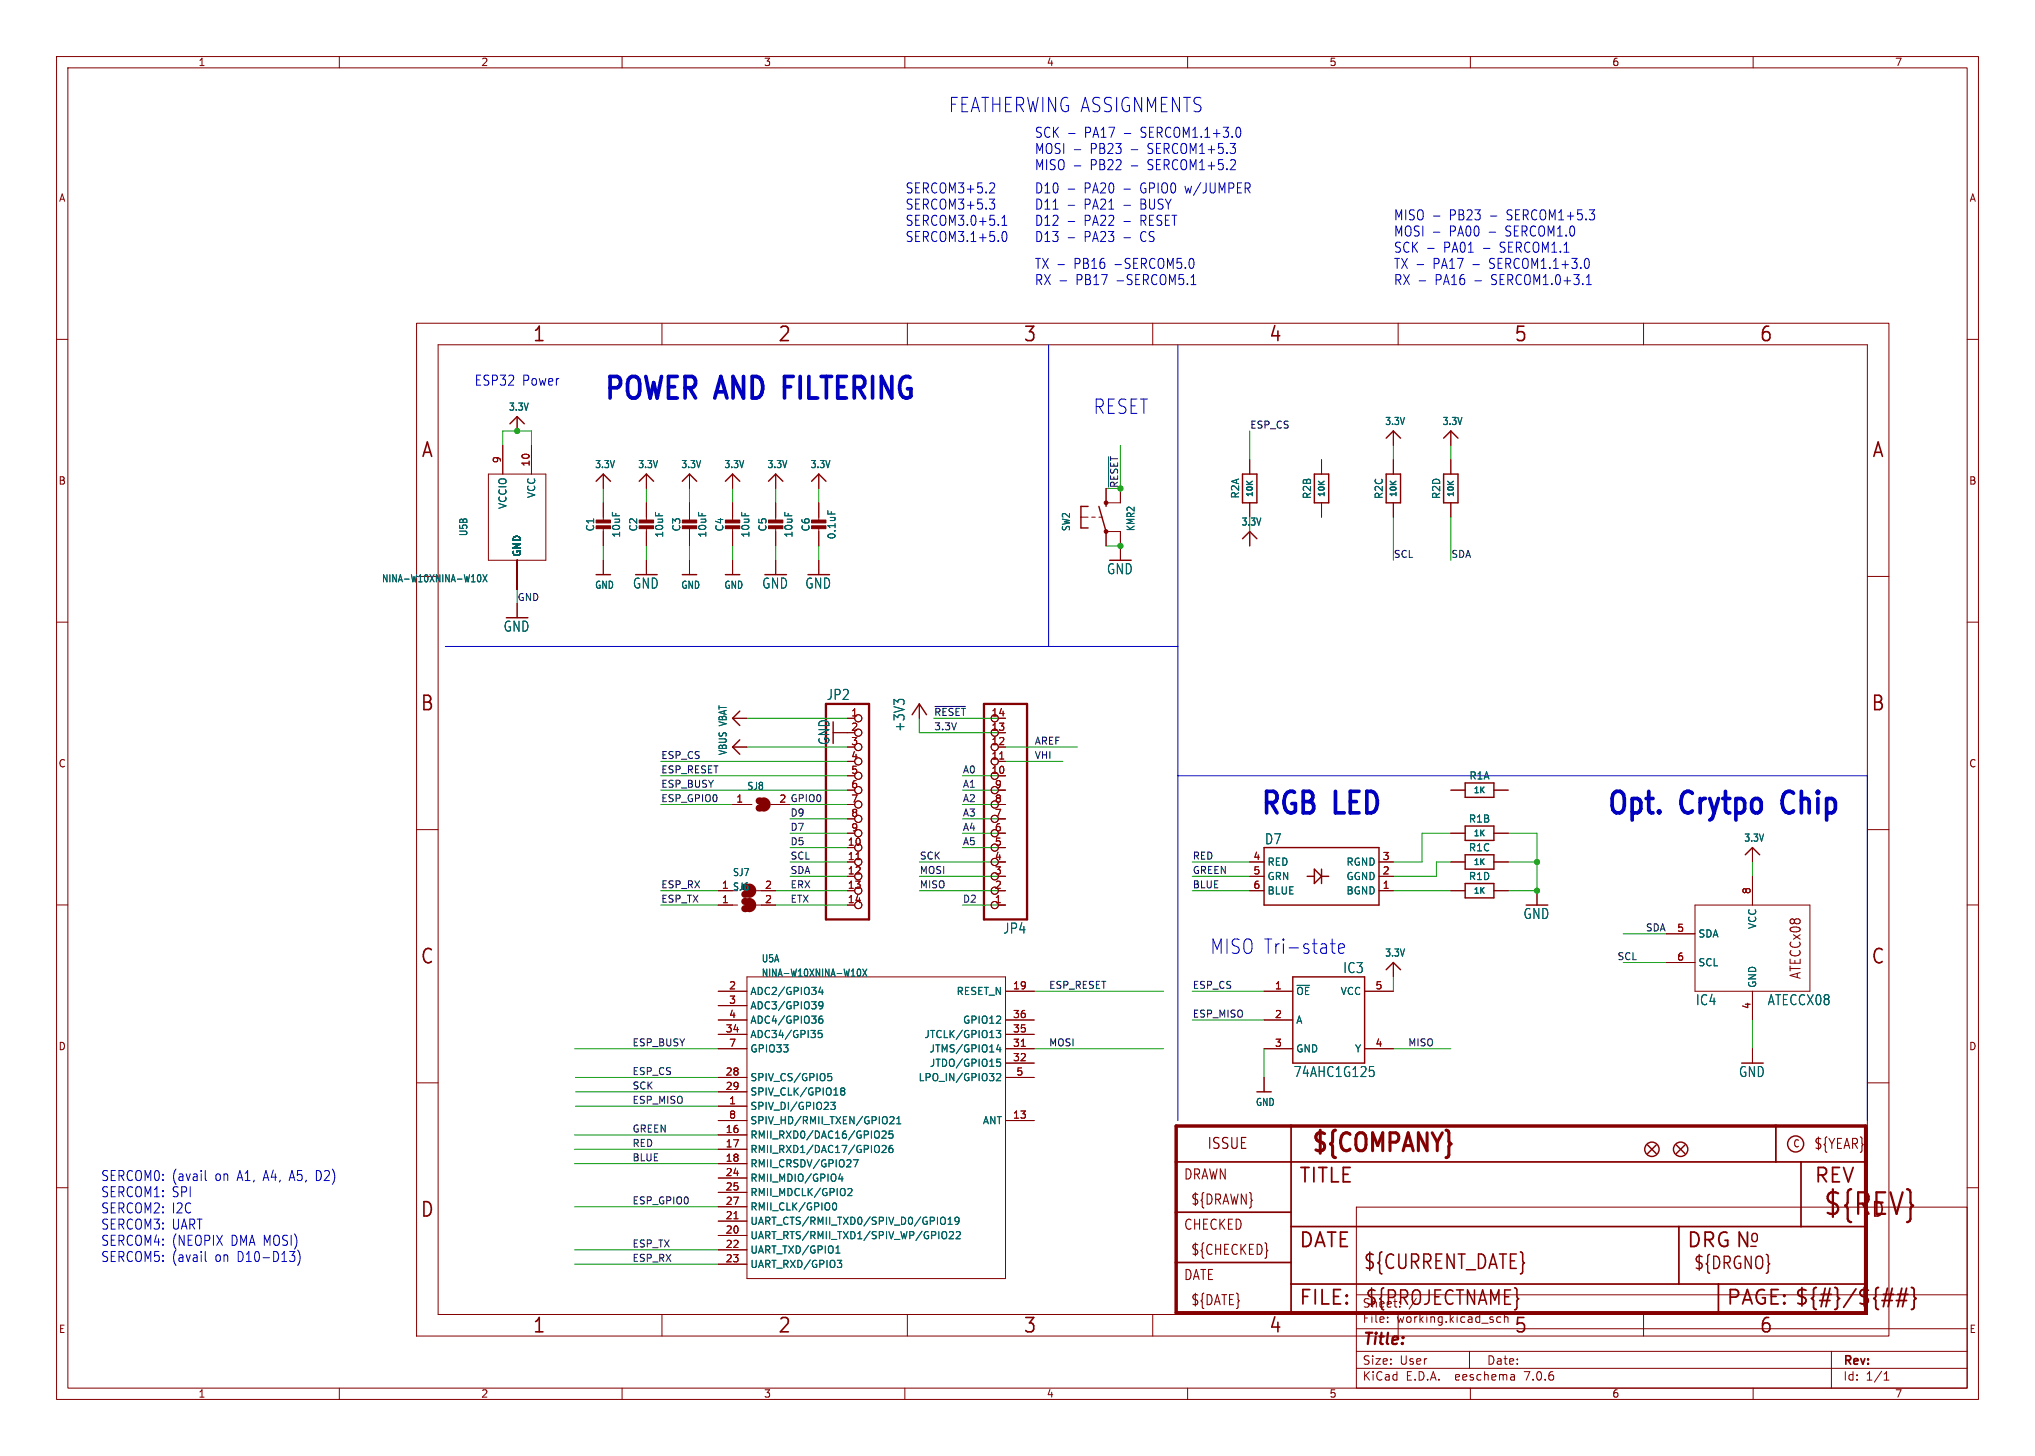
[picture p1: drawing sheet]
<svg xmlns="http://www.w3.org/2000/svg" width="360mm" height="257mm" viewBox="0 0 360 257" stroke-linecap="round" stroke-linejoin="round" font-family="sans-serif">
<g fill="none" stroke="#840000" stroke-width=".18">
<path d="M10 10h339.8v237.4h-339.8zM12 12h335.8v233.4h-335.8zM60 10v2M110 10v2M160 10v2M210 10v2M260 10v2M310 10v2M10 60h2M73.7 57.1h260.3v179.1h-260.3zM117.1 57.1v3.9M160.4 57.1v3.9"/>
<path d="M203.8 57.1v3.9M247.2 57.1v3.9M290.6 57.1v3.9M347.8 60h2M77.5 61h252.7v171.4h-252.7zM88.9 78.7v5.1M91.4 73.7v2.5M94 78.7v5.1M246.4 76.2v2.5M256.5 76.2v2.5M86.4 83.8h10.1v15.3h-10.1zM91.4 99.1v5"/>
<path d="M106.7 83.8v2.6M106.7 88.9v3.3M106.7 93.2v3.3M106.7 99.1v2.5M114.3 83.8v2.6M114.3 88.9v3.3M114.3 93.2v3.3M114.3 99.1v2.5M121.9 83.8v2.6M121.9 88.9v3.3M121.9 93.2v3.3M121.9 99.1v2.5"/>
<path d="M129.5 83.8v2.6M129.5 88.9v3.3M129.5 93.2v3.3M129.5 99.1v2.5M137.2 83.8v2.6M137.2 88.9v3.3M137.2 93.2v3.3M137.2 99.1v2.5M144.8 83.8v2.6M144.8 88.9v3.3M144.8 93.2v3.3M144.8 99.1v2.5"/>
<path d="M191.1 91.4h1.3M193 91.4h.7M194.3 91.4h.6M195.6 86.4v2.5h2.5v-2.5M195.6 96.5v-2.5h2.5v5.1M221 81.3v2.5M221 88.9v2.5M221 94v2.5M233.7 81.3v2.5M233.7 88.9v2.5M246.4 81.3v2.5M246.4 88.9v2.5"/>
<path d="M256.5 81.3v2.5M256.5 88.9v2.5M10 110h2M73.7 101.9h3.8M91.4 106.7v2.5M330.2 101.9h3.8M347.8 110h2M129.5 132.1h2.6M129.5 127h2.6M147.3 129.5h2.6M149.9 137.2h1.2M149.9 132.1h1.2"/>
<path d="M149.9 127h1.2M149.9 139.7h1.2M162.6 124.5v2.5M176.5 137.2h1.3M176.5 134.6h1.3M176.5 132.1h1.3M176.5 129.5h1.3M176.5 127h1.3M176.5 139.7h1.3M256.5 139.7h2.6M264.2 139.7h2.5M10 160h2"/>
<path d="M73.7 146.7h3.8M127 157.5h2.5M129.5 142.2h3.5M133.7 157.5h3.5M136.3 142.2h.9M149.9 147.3h1.2M149.9 144.8h1.2M149.9 142.2h1.2M176.5 157.5h1.3M176.5 154.9h1.3M176.5 152.4h1.3M176.5 149.9h1.3"/>
<path d="M176.5 147.3h1.3M176.5 144.8h1.3M176.5 142.2h1.3M221 157.5h2.5M221 154.9h2.5M221 152.4h2.5M243.8 157.5h2.6M243.8 154.9h2.6M243.8 152.4h2.6M256.5 157.5h2.6M256.5 152.4h2.6M256.5 147.3h2.6"/>
<path d="M264.2 157.5h2.5M264.2 152.4h2.5M264.2 147.3h2.5M271.8 157.5v2.5M309.9 149.9v2.5M309.9 154.9v5.1M330.2 146.7h3.8M347.8 160h2M127 160h3.4M127 175.3h5.1M127 177.8h5.1M132.1 172.7h45.7v53.4h-45.7z"/>
<path d="M133.7 160h3.5M176.5 160h1.3M177.8 175.3h5.1M223.5 175.3h5.1M241.3 175.3h5.1M246.4 170.2v2.5M294.6 165.1h5.1M294.6 170.2h5.1M299.7 160h20.3v15.3h-20.3zM309.9 175.3v5M73.7 191.5h3.8M127 180.3h5.1"/>
<path d="M127 185.4h5.1M127 195.6h5.1M127 198.1h5.1M127 190.5h5.1M127 193h5.1M127 182.9h5.1M177.8 180.3h5.1M177.8 185.4h5.1M177.8 198.1h5.1M177.8 190.5h5.1M177.8 188h5.1M177.8 182.9h5.1"/>
<path d="M223.5 190.5v2.5M223.5 180.3h5.1M223.5 185.4h5.1M241.3 185.4h5.1M309.9 185.4v2.6M330.2 191.5h3.8M10 210h2M127 200.7h5.1M127 203.2h5.1M127 205.7h5.1M127 218.4h5.1M127 215.9h5.1"/>
<path d="M127 208.3h5.1M127 210.8h5.1M127 213.4h5.1M239.8 213.4h108v32h-108zM347.8 210h2M117.1 232.4v3.8M127 221h5.1M127 223.5h5.1M160.4 232.4v3.8M203.8 232.4v3.8M239.8 238.9h108M239.8 234.9h108"/>
<path d="M239.8 228.9h108M245.4 233.7v.1M247.2 232.4v3.8M259.8 238.9v3M264.7 233v.7l.2 .1 .5-.1M266 232.3v1.5M290.6 232.4v3.8M323.8 238.9v6.5M60 245.4v2M110 245.4v2M160 245.4v2M210 245.4v2"/>
<path d="M239.8 241.9h108M260 245.4v2M267.7 243.1l.1 .9M267.8 243.9l-.1 .1M267.8 243.4h-.1M310 245.4v2M333.2 244h.8M333.2 242.9l.4-.4v1.5"/>
<circle cx="151.8" cy="127" r=".63"/>
<circle cx="151.8" cy="134.6" r=".63"/>
<circle cx="151.8" cy="129.5" r=".63"/>
<circle cx="151.8" cy="132.1" r=".63"/>
<circle cx="151.8" cy="137.2" r=".63"/>
<circle cx="151.8" cy="139.7" r=".63"/>
<circle cx="175.9" cy="127" r=".63"/>
<circle cx="175.9" cy="129.5" r=".63"/>
<circle cx="175.9" cy="134.6" r=".63"/>
<circle cx="175.9" cy="137.2" r=".63"/>
<circle cx="175.9" cy="132.1" r=".63"/>
<circle cx="175.9" cy="139.7" r=".63"/>
<circle cx="151.8" cy="144.8" r=".63"/>
<circle cx="151.8" cy="157.5" r=".63"/>
<circle cx="151.8" cy="147.3" r=".63"/>
<circle cx="151.8" cy="149.9" r=".63"/>
<circle cx="151.8" cy="152.4" r=".63"/>
<circle cx="151.8" cy="142.2" r=".63"/>
<circle cx="151.8" cy="154.9" r=".63"/>
<circle cx="175.9" cy="157.5" r=".63"/>
<circle cx="175.9" cy="152.4" r=".63"/>
<circle cx="175.9" cy="144.8" r=".63"/>
<circle cx="175.9" cy="149.9" r=".63"/>
<circle cx="175.9" cy="154.9" r=".63"/>
<circle cx="175.9" cy="147.3" r=".63"/>
<circle cx="175.9" cy="142.2" r=".63"/>
<circle cx="151.8" cy="160" r=".63"/>
<circle cx="175.9" cy="160" r=".63"/>
</g>
<g fill="none" stroke="#840000" stroke-width=".25">
<path d="M90.2 74.9l1.2-1.2 1.3 1.2M245.1 77.5l1.3-1.3 1.2 1.3M255.3 77.5l1.2-1.3 1.3 1.3M105.4 85.1l1.3-1.3 1.2 1.3M113 85.1l1.3-1.3 1.3 1.3M120.6 85.1l1.3-1.3 1.3 1.3M128.3 85.1l1.2-1.3 1.3 1.3M135.9 85.1l1.3-1.3 1.2 1.3M143.5 85.1l1.3-1.3 1.2 1.3M192.4 89.5h-1.3v3.8h1.3M194.3 89.5l1.3 4.5M195.6 88.9v.6"/>
<path d="M219.7 83.8h2.5v5.1h-2.5zM219.7 95.2l1.3-1.2 1.2 1.2M232.4 83.8h2.5v5.1h-2.5zM245.1 83.8h2.5v5.1h-2.5zM255.3 83.8h2.5v5.1h-2.5zM105.4 101.6h2.5M120.6 101.6h2.6M128.3 101.6h2.5M130.8 130.8l-1.3 1.3 1.3 1.2M130.8 125.7l-1.3 1.3 1.3 1.3M161.3 126.4l1.3-1.9 1.2 1.9M259.1 138.4h5.1v2.6h-5.1z"/>
<path d="M223.5 149.9h20.3v10.1h-20.3zM231.1 154.9h1.3M232.4 153.7l1.3 1.2-1.3 1.3zM233.7 154.9h1.2M233.7 153.7v2.5M259.1 146h5.1v2.6h-5.1zM259.1 151.1h5.1v2.6h-5.1zM259.1 156.2h5.1v2.5h-5.1zM308.6 151.1l1.3-1.2 1.2 1.2M228.6 172.7h12.7v15.3h-12.7zM245.1 171.4l1.3-1.2 1.2 1.2M222.2 193h2.6"/>
<path d="M291.3 202.4l1.6 1.6M292.9 202.4l-1.6 1.6M296.4 202.4l1.5 1.6M297.9 202.4l-1.5 1.6"/>
<circle cx="292.1" cy="203.2" r="1.27"/>
<circle cx="297.2" cy="203.2" r="1.27"/>
<circle cx="317.5" cy="202.3" r="1.42"/>
</g>
<path d="M146 124.5h7.7v38.1h-7.7zM174 124.5h7.6v38.1h-7.6z" fill="none" stroke="#840000" stroke-width=".41"/>
<path d="M176.8 134.2h.7M151.4 152h.7M180.6 185h.7M129.8 215.5h.7" fill="none" stroke="#a90000" stroke-width=".18"/>
<g fill="#840000" stroke="#840000" stroke-width=".18">
<path d="M113 93h2.6v.5h-2.6z"/>
<path d="M113 91.9h2.6v.6h-2.6z"/>
<path d="M120.6 93h2.6v.5h-2.6z"/>
<path d="M120.6 91.9h2.6v.6h-2.6z"/>
<path d="M128.3 93h2.5v.5h-2.5z"/>
<path d="M128.3 91.9h2.5v.6h-2.5z"/>
<path d="M105.4 93h2.5v.5h-2.5z"/>
<path d="M105.4 91.9h2.5v.6h-2.5z"/>
<path d="M143.5 93h2.5v.5h-2.5z"/>
<path d="M143.5 91.9h2.5v.6h-2.5z"/>
<path d="M135.9 93h2.5v.5h-2.5z"/>
<path d="M135.9 91.9h2.5v.6h-2.5z"/>
<circle cx="195.6" cy="94" r=".33"/>
<circle cx="195.6" cy="88.9" r=".33"/>
</g>
<path d="M131.7 159.4a.64 .64 0 0 1 .6 .6 .64 .64 0 0 1-.6 .7M132.5 156.8a.64 .64 0 0 1 .6 .7 .64 .64 0 0 1-.6 .6M132.5 159.4a.64 .64 0 0 1 .6 .6 .64 .64 0 0 1-.6 .7M134.2 141.6a.64 .64 0 0 1 .7 .6 .64 .64 0 0 1-.7 .7M135 141.6a.64 .64 0 0 1 .6 .6 .64 .64 0 0 1-.6 .7" fill="none" stroke="#840000" stroke-width="1.3"/>
<g fill="none" stroke="#006464" stroke-width=".18">
<path d="M146.4 90.3v.6M84.6 101.7l.1-.1a.72 .72 0 0 1 0 1.3 .94 .94 0 0 1-.1-1.2zM85.4 101.6l.7 1.3M86.1 101.6l-.7 1.3M158.8 124.2l-.7-.5v.9M158.9 123.7h.8M145.1 174.5l-.3 .9h.8M145.4 175v.8M145.4 179.6l-.4 .1a.86 .86 0 0 0 0 1.2l.4-.1 .1-.4-.2-.3-.4 .1-.1 .2M145.5 177.7l-.2 .2-.4-.1-.1-.1 .1-.5 .4-.1 .1 .1a.84 .84 0 0 1-.3 1.2h-.2M151.7 171.4l.1-.1a.72 .72 0 0 1 0 1.3 .94 .94 0 0 1-.1-1.2zM152.6 171.3l.7 1.3"/>
<path d="M153.3 171.3l-.7 1.3M145.3 182.2h-.6v.6l.1-.1h.5l.1 .2-.1 .4-.2 .2-.4-.2M146.4 189.8h.6M146.4 190.4l.4-.1 .3 .2-.1 .5h-.6M146.9 194.9h.8l-.4 .5 .3 .1v.5l-.2 .2-.5-.2M148.9 192.9l-.2-.2 .2-.4h.2l.3 .3-.3 .3M148.9 192.9l-.2 .2v.4l.2 .1h.4l.1-.2v-.3l-.3-.2M148.9 192.9h.2M157.4 197.6l.4-.2 .3 .4-.8 .9h.8M157.8 200h-.6v.6l.2-.1h.4l.1 .2-.1 .4-.1 .1-.5-.1M158.6 198.7h.7M158.6 197.8l.3-.4v1.3"/>
<path d="M176.2 182.2h.7l-.4 .5 .4 .1v.5l-.2 .2-.5-.2M176.2 189.9l.5-.1 .2 .4-.7 .9h.7M176.3 187.3h.6M176.3 187.8h.4l.2 .2-.1 .5h-.5M176.5 184.7l-.3 .9h.8M176.8 185.2v.8M242.2 188.6h.7M242.3 189.2h.4l.3 .4-.2 .7h-.5M147.3 212.8l.2-.1a.68 .68 0 0 1 .4 .6 .68 .68 0 0 1-.4 .6l-.2-.1-.1-.3zM148.6 207.5l-.3 .9h.8M148.9 208v.9M149.9 210.3l.5-.2 .2 .4-.7 .9h.7"/>
<path d="M150.9 205h.8l-.5 1.3M156 200.1l.5-.1 .2 .3-.8 .9h.8M156 202.6l.5-.1 .2 .4-.8 .9h.8M157.8 202.5l-.4 .1a.85 .85 0 0 0 0 1.2l.4-.1 .1-.5-.2-.2-.4 .1-.1 .1M166.6 215.2a.43 .43 0 0 1 .6 .4v.5a.43 .43 0 0 1-.6 .4M167.6 216.5h.8M167.6 215.6l.4-.4v1.3M167.9 217.9l.5-.2 .2 .4-.8 .9h.8M169.1 217.9l.5-.2 .2 .4-.8 .9h.8M169.6 215.8l-.3 .2-.3-.1-.1-.1 .1-.5 .3-.1 .2 .1a.84 .84 0 0 1-.3 1.2h-.2M147.8 221.6h.7M148 220.5l.2-.2v1.3"/>
<path d="M148 222.8h.8l-.4 .5 .4 .1v.5l-.2 .2h-.4"/>
</g>
<path d="M208 199.1h121.9v33h-121.9z" fill="none" stroke="#840000" stroke-width=".61"/>
<path d="M228.3 199.1v33M314 199.1v6.3M208 214.3h20.3M208 205.4h121.9M228.3 216.9h101.6M296.9 216.9v10.1M318.5 205.4v11.5M208 223.2h20.3M228.3 227h101.6M303.9 227v5.1" fill="none" stroke="#840000" stroke-width=".3"/>
<path d="M332.8 229.9h1.8M333 228.9h1.8M334.6 227.8l-.7 3.2M335.3 229.9h1.8M335.6 228.9h1.8M336.3 227.8l-.7 3.2M337.1 227.8l-.7 3.2M338 227.6l.3 .2 .2 .2v1.2l.3 .4-.3 .3v1.2l-.2 .3-.3 .1" fill="none" stroke="#840000" stroke-width=".32"/>
<path d="M224 221l.2 .1-.2 .1" fill="none" stroke="#840000" stroke-width=".19"/>
<path d="M196 80.8v5.3M165.3 124.9h5.4" fill="none" stroke="#0f0f0f" stroke-width=".18"/>
<g fill="none" stroke="#0000c2" stroke-width=".18">
<path d="M174.9 35.2h1l-.5 .7a.41 .41 0 0 1 .5 .3l-.2 .7-.5 .1M175.2 32.3l.5 .1 .2 .4-.1 .3-.9 1h1M177.2 39.8h.8M177.2 38.6l.4-.5v1.7M219 22.5a1.23 1.23 0 0 1 0 1.8M177.4 41l.3-.1a1.23 1.23 0 0 1 0 1.8h-.2a1.32 1.32 0 0 1-.1-1.7zM210.6 50.3h.9M210.8 45.7a1.23 1.23 0 0 1 0 1.8M210.8 49l.2-.5v1.8M280.5 50.3h.9M280.7 45.7a1.24 1.24 0 0 1 0 1.8M280.7 49l.3-.5v1.8"/>
<path d="M185.4 61v53.3M208.3 61v137.1M78.7 114.3h129.6M208.3 137.2h121.9v60.9M235.3 166.9h.8M235.6 168.2l.1 .2 .4 .2M236.7 167.7l1-.2-.1-.5-.6-.1-.3 .3 .1 1.2 .2 .2 .6-.2M36.3 207v1.5l.2 .2M36.3 221.3v1.5l.2 .2M51.8 221.9l.3 .4v.4l-.3 .3M52.1 221.3l-.5 .6M53 221.8v1.2l-.4 .7"/>
</g>
<g fill="none" stroke="#009600" stroke-width=".18">
<path d="M88.9 78.7v-2.5h5.1v2.5M198.1 78.7v7.7h-2.5M221 76.2v5.1M246.4 78.7v2.6M256.5 78.7v2.6M106.7 86.4v2.5M106.7 96.5v2.6M114.3 86.4v2.5M114.3 96.5v2.6M121.9 86.4v2.5M121.9 96.5v2.6M129.5 86.4v2.5"/>
<path d="M129.5 96.5v2.6M137.2 86.4v2.5M137.2 96.5v2.6M144.8 86.4v2.5M144.8 96.5v2.6M195.6 96.5h2.5M221 91.4v5.1M246.4 91.4v7.7M256.5 91.4v7.7M91.4 104.1v2.6M116.8 137.2h33.1M116.8 139.7h33.1"/>
<path d="M116.8 134.6h33.1M132.1 132.1h17.8M132.1 127h17.8M162.6 127v2.5h15.2M165.1 127h12.7M170.2 137.2h7.6M170.2 139.7h7.6M177.8 134.6h10.2M177.8 132.1h12.7M116.8 157.5h10.2M116.8 142.2h12.7M137.2 157.5h12.7"/>
<path d="M139.7 144.8h10.2M139.7 147.3h10.2M139.7 152.4h10.2M139.7 154.9h10.2M139.7 142.2h10.2M139.7 149.9h10.2M162.6 152.4h15.2M162.6 154.9h15.2M162.6 157.5h15.2M170.2 144.8h7.6M170.2 147.3h7.6M170.2 142.2h7.6"/>
<path d="M170.2 149.9h7.6M210.8 152.4h10.2M210.8 154.9h10.2M210.8 157.5h10.2M246.4 157.5h10.1M256.5 147.3h-5v5.1h-5.1M256.5 152.4h-2.5v2.5h-7.6M266.7 147.3h5.1v10.2h-5.1M266.7 152.4h5.1M309.9 152.4v2.5M116.8 160h10.2M137.2 160h12.7"/>
<path d="M170.2 160h7.6M182.9 175.3h22.8M210.8 175.3h12.7M246.4 172.7v2.6M287 165.1h7.6M287 170.2h7.6M101.6 185.4h25.4M101.8 190.5h25.2M101.8 193h25.2M101.8 195.6h25.2M182.9 185.4h22.8M210.8 180.3h12.7"/>
<path d="M223.5 185.4v5.1M246.4 185.4h10.1M309.9 180.3v5.1M101.6 200.7h25.4M101.6 213.4h25.4M101.6 203.2h25.4M101.6 205.7h25.4M101.6 221h25.4M101.6 223.5h25.4"/>
</g>
<g fill="#009600" stroke="#009600" stroke-width=".18">
<circle cx="91.4" cy="76.2" r=".46"/>
<circle cx="198.1" cy="96.5" r=".46"/>
<circle cx="271.8" cy="157.5" r=".46"/>
<circle cx="271.8" cy="152.4" r=".46"/>
</g>
<g font-size="5.3" fill="#0000c2">
<text x="106.7" y="70.9">POWER AND FILTERING</text>
<text x="222.5" y="144.9">RGB LED</text>
<text x="283.8" y="144.9">Opt.</text>
<text x="297.3" y="144.9">Crytpo</text>
<text x="316.5" y="144.9">Chip</text>
</g>
<text font-size="5.3" fill="#840000" x="322.3" y="215.4">${REV}</text>
<text font-size="4.4" fill="#840000" x="231.6" y="204.4">${COMPANY}</text>
<g font-size="3.5" fill="#0000c2">
<text x="167.6" y="20.1">FEATHERWING ASSIGNMENTS</text>
<text x="193.4" y="73.4">RESET</text>
<text x="214" y="168.9">MISO Tri-state</text>
</g>
<g font-size="3.5" fill="#840000">
<text x="94.1" y="60.8">1</text>
<text x="137.5" y="60.8">2</text>
<text x="180.9" y="60.8">3</text>
<text x="224.2" y="60.8">4</text>
<text x="267.6" y="60.8">5</text>
<text x="311" y="60.8">6</text>
<text x="74.4" y="81.2">A</text>
<text x="330.9" y="81.2">A</text>
<text x="74.2" y="126">B</text>
<text x="330.8" y="126">B</text>
<text x="74.2" y="170.8">C</text>
<text x="330.8" y="170.8">C</text>
<text x="229.6" y="209.5">TITLE</text>
<text x="320.7" y="209.5">REV</text>
<text x="74.2" y="215.5">D</text>
<text x="330.8" y="215.5">D</text>
<text x="229.6" y="221">DATE</text>
<text x="298.1" y="221">DRG N</text>
<text x="241" y="224.8">${CURRENT_DATE}</text>
<text x="229.6" y="231.1">FILE:</text>
<text x="241.3" y="231.1">${PROJECTNAME}</text>
<text x="305.1" y="231.1">PAGE: ${#}/${##}</text>
<text x="94.1" y="236">1</text>
<text x="137.5" y="236">2</text>
<text x="180.9" y="236">3</text>
<text x="224.2" y="236">4</text>
<text x="267.6" y="236">5</text>
<text x="311" y="236">6</text>
</g>
<g font-size="3" fill="#840000">
<text x="309.3" y="220">o</text>
<text x="299.4" y="224.7">${DRGNO}</text>
</g>
<text font-size="2.8" fill="#840000" x="240.8" y="238.3">Title:</text>
<text font-size="2.7" fill="#840000" x="213.4" y="203.4">ISSUE</text>
<g font-size="2.5" fill="#0000c2">
<text x="182.9" y="24.5">SCK -</text>
<text x="182.9" y="27.4">MOSI -</text>
<text x="191.8" y="24.5">PA17</text>
<text x="192.8" y="27.4">PB23</text>
<text x="198.8" y="24.5">-</text>
<text x="200" y="27.4">-</text>
<text x="202" y="24.5">SERCOM1.1+3.0</text>
<text x="203.2" y="27.4">SERCOM1+5.3</text>
<text x="160" y="34.3">SERCOM3+5.2</text>
<text x="182.9" y="30.2">MISO -</text>
<text x="182.9" y="34.3">D10</text>
<text x="188.6" y="34.3">-</text>
<text x="191.8" y="34.3">PA20</text>
<text x="192.8" y="30.2">PB22</text>
<text x="198.7" y="34.3">-</text>
<text x="200" y="30.2">-</text>
<text x="201.9" y="34.3">GPIO0 w/JUMPER</text>
<text x="203.2" y="30.2">SERCOM1+5.2</text>
<text x="160" y="37.2">SERCOM3+5.3</text>
<text x="160" y="40.1">SERCOM3.0+5.1</text>
<text x="182.9" y="37.2">D11</text>
<text x="182.9" y="40.1">D12</text>
<text x="188.6" y="37.2">-</text>
<text x="188.6" y="40.1">-</text>
<text x="191.8" y="37.2">PA21</text>
<text x="191.8" y="40.1">PA22</text>
<text x="198.7" y="37.2">-</text>
<text x="198.7" y="40.1">-</text>
<text x="201.9" y="37.2">BUSY</text>
<text x="201.9" y="40.1">RESET</text>
<text x="246.4" y="39.1">MISO -</text>
<text x="246.4" y="42">MOSI -</text>
<text x="256.3" y="39.1">PB23</text>
<text x="256.3" y="42">PA00</text>
<text x="263.3" y="42">-</text>
<text x="263.5" y="39.1">-</text>
<text x="266.5" y="42">SERCOM1.0</text>
<text x="266.7" y="39.1">SERCOM1+5.3</text>
<text x="160" y="42.9">SERCOM3.1+5.0</text>
<text x="182.9" y="47.7">TX -</text>
<text x="182.9" y="42.9">D13</text>
<text x="188.6" y="42.9">-</text>
<text x="190" y="47.7">PB16</text>
<text x="191.8" y="42.9">PA23</text>
<text x="197.2" y="47.7">-SERCOM5.0</text>
<text x="198.7" y="42.9">-</text>
<text x="201.9" y="42.9">CS</text>
<text x="246.4" y="44.8">SCK -</text>
<text x="246.4" y="47.7">TX -</text>
<text x="253.5" y="47.7">PA17</text>
<text x="255.3" y="44.8">PA01</text>
<text x="260.4" y="47.7">-</text>
<text x="262.3" y="44.8">-</text>
<text x="263.6" y="47.7">SERCOM1.1+3.0</text>
<text x="265.5" y="44.8">SERCOM1.1</text>
<text x="182.9" y="50.6">RX -</text>
<text x="190.3" y="50.6">PB17</text>
<text x="197.5" y="50.6">-SERCOM5.1</text>
<text x="246.4" y="50.6">RX -</text>
<text x="253.8" y="50.6">PA16</text>
<text x="260.8" y="50.6">-</text>
<text x="264" y="50.6">SERCOM1.0+3.1</text>
<text x="83.8" y="68.3">ESP32</text>
<text x="92.3" y="68.3">Power</text>
<text x="17.8" y="209">SERCOM0: (avail</text>
<text x="38.1" y="209">on A1, A4, A5, D2)</text>
<text x="17.8" y="211.8">SERCOM1: SPI</text>
<text x="17.8" y="214.7">SERCOM2: I2C</text>
<text x="17.8" y="217.5">SERCOM3: UART</text>
<text x="17.8" y="220.4">SERCOM4: (NEOPIX</text>
<text x="40.9" y="220.4">DMA MOSI)</text>
<text x="17.8" y="223.3">SERCOM5: (avail</text>
<text x="38.1" y="223.3">on D10-D13)</text>
</g>
<g font-size="2.5" fill="#006464">
<text x="195.6" y="101.7">GND</text>
<text x="111.8" y="104.3">GND</text>
<text x="134.7" y="104.3">GND</text>
<text x="142.3" y="104.3">GND</text>
<text x="89" y="111.9">GND</text>
<text x="146.1" y="124">JP2</text>
<text x="146.9" y="131.8" transform="rotate(-90 146.9 131.8)">GND</text>
<text x="160.2" y="129.5" transform="rotate(-90 160.2 129.5)">+3V3</text>
<text x="223.6" y="149.5">D7</text>
<text x="177.3" y="165.3">JP4</text>
<text x="269.3" y="162.7">GND</text>
<text x="237.4" y="172.3">IC3</text>
<text x="299.8" y="177.9">IC4</text>
<text x="312.5" y="177.9">ATECCX08</text>
<text x="228.7" y="190.6">74AHC1G125</text>
<text x="307.4" y="190.6">GND</text>
</g>
<g font-size="2.5" fill="#840000">
<text x="318.7" y="173.2" transform="rotate(-90 318.7 173.2)">ATECCx08</text>
<text x="320.7" y="203.4">${YEAR}</text>
<text x="209.2" y="208.8">DRAWN</text>
<text x="210.5" y="213.3">${DRAWN}</text>
<text x="209.2" y="217.7">CHECKED</text>
<text x="209.2" y="226.6">DATE</text>
<text x="210.5" y="222.1">${CHECKED}</text>
<text x="210.5" y="231">${DATE}</text>
</g>
<g font-size="2.1" fill="#840000">
<text x="240.8" y="231.4">Sheet:</text>
<text x="249.1" y="231.4">/</text>
<text x="240.8" y="234.1">File:</text>
<text x="246.9" y="234.1">working.kicad_sch</text>
<text x="240.8" y="244.3">KiCad</text>
<text x="240.8" y="241.5">Size:</text>
<text x="247.5" y="241.5">User</text>
<text x="248.6" y="244.3">E.D.A.</text>
<text x="257.5" y="244.3">eeschema</text>
<text x="262.8" y="241.5">Date:</text>
<text x="269.8" y="244.3">7.0.6</text>
<text x="325.8" y="241.7">Rev:</text>
<text x="325.8" y="244.3">Id:</text>
<text x="329.9" y="244.3">1/1</text>
</g>
<g font-size="1.8" fill="#840000">
<text x="35" y="11.9">1</text>
<text x="85" y="11.9">2</text>
<text x="135" y="11.9">3</text>
<text x="185" y="11.9">4</text>
<text x="235" y="11.9">5</text>
<text x="285" y="11.9">6</text>
<text x="335" y="11.9">7</text>
<text x="10.3" y="35.9">A</text>
<text x="348.2" y="35.9">A</text>
<text x="10.3" y="85.9">B</text>
<text x="348.1" y="85.9">B</text>
<text x="10.3" y="135.9">C</text>
<text x="348.1" y="135.9">C</text>
<text x="137.7" y="142">2 GPIO0</text>
<text x="10.3" y="185.9">D</text>
<text x="348.1" y="185.9">D</text>
<text x="317" y="203.1">C</text>
<text x="10.3" y="235.9">E</text>
<text x="348.2" y="235.9">E</text>
<text x="35" y="247.3">1</text>
<text x="85" y="247.3">2</text>
<text x="135" y="247.3">3</text>
<text x="185" y="247.3">4</text>
<text x="235" y="247.3">5</text>
<text x="285" y="247.3">6</text>
<text x="335" y="247.3">7</text>
</g>
<g font-size="1.8" fill="#006464">
<text x="89.9" y="72.8">3.3V</text>
<text x="244.8" y="75.4">3.3V</text>
<text x="255" y="75.4">3.3V</text>
<text x="105.1" y="83">3.3V</text>
<text x="112.7" y="83">3.3V</text>
<text x="120.4" y="83">3.3V</text>
<text x="128" y="83">3.3V</text>
<text x="135.6" y="83">3.3V</text>
<text x="143.2" y="83">3.3V</text>
<text x="94.8" y="88.2" transform="rotate(-90 94.8 88.2)">VCC</text>
<text x="219.3" y="88.2" transform="rotate(-90 219.3 88.2)">R2A</text>
<text x="232" y="88.3" transform="rotate(-90 232 88.3)">R2B</text>
<text x="244.7" y="88.3" transform="rotate(-90 244.7 88.3)">R2C</text>
<text x="254.9" y="88.3" transform="rotate(-90 254.9 88.3)">R2D</text>
<text x="82.8" y="94.9" transform="rotate(-90 82.8 94.9)">U5B</text>
<text x="89.8" y="90.1" transform="rotate(-90 89.8 90.1)">VCCIO</text>
<text x="105.3" y="94.1" transform="rotate(-90 105.3 94.1)">C1</text>
<text x="109.8" y="95.2" transform="rotate(-90 109.8 95.2)">10uF</text>
<text x="112.9" y="94.1" transform="rotate(-90 112.9 94.1)">C2</text>
<text x="117.5" y="95.2" transform="rotate(-90 117.5 95.2)">10uF</text>
<text x="120.5" y="94.1" transform="rotate(-90 120.5 94.1)">C3</text>
<text x="125.1" y="95.2" transform="rotate(-90 125.1 95.2)">10uF</text>
<text x="128.1" y="94.1" transform="rotate(-90 128.1 94.1)">C4</text>
<text x="132.7" y="95.2" transform="rotate(-90 132.7 95.2)">10uF</text>
<text x="135.7" y="94.1" transform="rotate(-90 135.7 94.1)">C5</text>
<text x="140.3" y="95.2" transform="rotate(-90 140.3 95.2)">10uF</text>
<text x="143.4" y="94.1" transform="rotate(-90 143.4 94.1)">C6</text>
<text x="147.9" y="95.5" transform="rotate(-90 147.9 95.5)">0.1uF</text>
<text x="189.4" y="94" transform="rotate(-90 189.4 94)">SW2</text>
<text x="200.8" y="94" transform="rotate(-90 200.8 94)">KMR2</text>
<text x="219.4" y="93.1">3.3V</text>
<text x="92.3" y="98.6" transform="rotate(-90 92.3 98.6)">GND</text>
<text x="67.4" y="103.2">NINA-W10XNINA-W10X</text>
<text x="105.1" y="104.3">GND</text>
<text x="120.4" y="104.3">GND</text>
<text x="128" y="104.3">GND</text>
<text x="128.7" y="133.6" transform="rotate(-90 128.7 133.6)">VBUS VBAT</text>
<text x="132.1" y="139.9">SJ8</text>
<text x="259.7" y="138">R1A</text>
<text x="259.6" y="145.6">R1B</text>
<text x="308.3" y="149">3.3V</text>
<text x="129.5" y="155.1">SJ7</text>
<text x="224" y="153.3">RED</text>
<text x="224" y="155.8">GRN</text>
<text x="238" y="155.8">GGND</text>
<text x="238" y="153.3">RGND</text>
<text x="259.6" y="155.8">R1D</text>
<text x="259.6" y="150.7">R1C</text>
<text x="127.6" y="157.2">1 SJ6</text>
<text x="224" y="158.3">BLUE</text>
<text x="238" y="158.3">BGND</text>
<text x="300.2" y="166">SDA</text>
<text x="310.7" y="164.4" transform="rotate(-90 310.7 164.4)">VCC</text>
<text x="134.6" y="172.9">NINA-W10XNINA-W10X</text>
<text x="134.6" y="170.3">U5A</text>
<text x="244.8" y="169.3">3.3V</text>
<text x="300.2" y="171">SCL</text>
<text x="132.6" y="176.1">ADC2/GPIO34</text>
<text x="132.6" y="178.7">ADC3/GPIO39</text>
<text x="169" y="176.1">RESET_N</text>
<text x="229.1" y="176.1">~{OE}</text>
<text x="237" y="176.1">VCC</text>
<text x="310.7" y="174.8" transform="rotate(-90 310.7 174.8)">GND</text>
<text x="132.6" y="183.7">ADC34/GPI35</text>
<text x="132.6" y="181.2">ADC4/GPIO36</text>
<text x="163.4" y="183.7">JTCLK/GPIO13</text>
<text x="170.2" y="181.2">GPIO12</text>
<text x="229.1" y="181.2">A</text>
<text x="132.6" y="191.4">SPIV_CS/GPIO5</text>
<text x="132.6" y="186.3">GPIO33</text>
<text x="162.3" y="191.4">LPO_IN/GPIO32</text>
<text x="164.3" y="186.3">JTMS/GPIO14</text>
<text x="164.3" y="188.8">JTDO/GPIO15</text>
<text x="229.1" y="186.3">GND</text>
<text x="239.5" y="186.3">Y</text>
<text x="132.6" y="196.4">SPIV_DI/GPIO23</text>
<text x="132.6" y="193.9">SPIV_CLK/GPIO18</text>
<text x="222" y="195.7">GND</text>
<text x="132.6" y="201.5">RMII_RXD0/DAC16/GPIO25</text>
<text x="132.6" y="199">SPIV_HD/RMII_TXEN/GPIO21</text>
<text x="173.7" y="199">ANT</text>
<text x="132.6" y="204.1">RMII_RXD1/DAC17/GPIO26</text>
<text x="132.6" y="206.6">RMII_CRSDV/GPIO27</text>
<text x="132.6" y="209.1">RMII_MDIO/GPIO4</text>
<text x="132.6" y="211.7">RMII_MDCLK/GPIO2</text>
<text x="132.6" y="214.2">RMII_CLK/GPIO0</text>
<text x="132.6" y="219.3">UART_RTS/RMII_TXD1/SPIV_WP/GPIO22</text>
<text x="132.6" y="216.8">UART_CTS/RMII_TXD0/SPIV_D0/GPIO19</text>
<text x="132.6" y="221.8">UART_TXD/GPIO1</text>
<text x="132.6" y="224.4">UART_RXD/GPIO3</text>
</g>
<g font-size="1.8" fill="#a90000">
<text x="88.6" y="82" transform="rotate(-90 88.6 82)">9</text>
<text x="93.7" y="82.6" transform="rotate(-90 93.7 82.6)">10</text>
<text x="150.4" y="126.7">1</text>
<text x="150.4" y="129.3">2</text>
<text x="150.4" y="131.8">3</text>
<text x="175.2" y="131.8">12</text>
<text x="175.2" y="129.3">13</text>
<text x="175.2" y="126.7">14</text>
<text x="150.4" y="134.4">4</text>
<text x="150.4" y="136.9">5</text>
<text x="175.2" y="136.9">10</text>
<text x="175.2" y="134.4">11</text>
<text x="130.1" y="142">1</text>
<text x="137.7" y="142">2</text>
<text x="150.4" y="139.4">6</text>
<text x="150.4" y="142">7</text>
<text x="175.8" y="142">8</text>
<text x="175.8" y="139.4">9</text>
<text x="149.8" y="149.6">10</text>
<text x="150.4" y="144.5">8</text>
<text x="150.4" y="147.1">9</text>
<text x="175.8" y="149.6">5</text>
<text x="175.8" y="147.1">6</text>
<text x="175.8" y="144.5">7</text>
<text x="149.8" y="152.1">11</text>
<text x="149.8" y="154.7">12</text>
<text x="175.8" y="154.7">3</text>
<text x="175.8" y="152.1">4</text>
<text x="221.5" y="152.1">4</text>
<text x="221.5" y="154.7">5</text>
<text x="244.4" y="154.7">2</text>
<text x="244.4" y="152.1">3</text>
<text x="127.6" y="159.8">1</text>
<text x="135.2" y="157.2">2</text>
<text x="135.2" y="159.8">2</text>
<text x="149.8" y="157.2">13</text>
<text x="149.8" y="159.8">14</text>
<text x="175.8" y="159.8">1</text>
<text x="175.8" y="157.2">2</text>
<text x="221.5" y="157.2">6</text>
<text x="244.4" y="157.2">1</text>
<text x="309.6" y="158.2" transform="rotate(-90 309.6 158.2)">8</text>
<text x="296.5" y="164.8">5</text>
<text x="296.5" y="169.9">6</text>
<text x="128.8" y="175">2</text>
<text x="128.8" y="177.5">3</text>
<text x="179" y="175">19</text>
<text x="225.4" y="175">1</text>
<text x="243.1" y="175">5</text>
<text x="309.6" y="178.5" transform="rotate(-90 309.6 178.5)">4</text>
<text x="128.2" y="182.6">34</text>
<text x="128.8" y="180.1">4</text>
<text x="128.8" y="185.2">7</text>
<text x="179" y="185.2">31</text>
<text x="179" y="182.6">35</text>
<text x="179" y="180.1">36</text>
<text x="225.4" y="180.1">2</text>
<text x="225.4" y="185.2">3</text>
<text x="243.1" y="185.2">4</text>
<text x="128.2" y="190.2">28</text>
<text x="179" y="187.7">32</text>
<text x="179.6" y="190.2">5</text>
<text x="128.2" y="192.8">29</text>
<text x="128.8" y="195.3">1</text>
<text x="128.8" y="197.9">8</text>
<text x="179" y="197.9">13</text>
<text x="128.2" y="200.4">16</text>
<text x="128.2" y="202.9">17</text>
<text x="128.2" y="205.5">18</text>
<text x="128.2" y="208">24</text>
<text x="128.2" y="215.6">21</text>
<text x="128.2" y="210.6">25</text>
<text x="128.2" y="213.1">27</text>
<text x="128.2" y="218.2">20</text>
<text x="128.2" y="220.7">22</text>
<text x="128.2" y="223.3">23</text>
</g>
<g font-size="1.7" fill="#0f0f0f">
<text x="221" y="75.9">ESP_CS</text>
<text x="246.4" y="98.7">SCL</text>
<text x="256.5" y="98.7">SDA</text>
<text x="91.4" y="106.3">GND</text>
<text x="165.1" y="129.2">3.3V</text>
<text x="165.1" y="126.7">~{RESET}</text>
<text x="182.9" y="131.7">AREF</text>
<text x="116.8" y="136.8">ESP_RESET</text>
<text x="116.8" y="134.3">ESP_CS</text>
<text x="170.2" y="136.8">A0</text>
<text x="182.9" y="134.3">VHI</text>
<text x="116.8" y="141.9">ESP_GPIO0</text>
<text x="116.8" y="139.4">ESP_BUSY</text>
<text x="170.2" y="139.4">A1</text>
<text x="170.2" y="141.9">A2</text>
<text x="139.7" y="144.4">D9</text>
<text x="139.7" y="149.5">D5</text>
<text x="139.7" y="147">D7</text>
<text x="170.2" y="147">A4</text>
<text x="170.2" y="149.5">A5</text>
<text x="170.2" y="144.4">A3</text>
<text x="139.7" y="152.1">SCL</text>
<text x="139.7" y="154.6">SDA</text>
<text x="162.6" y="154.6">MOSI</text>
<text x="162.6" y="152.1">SCK</text>
<text x="210.8" y="152.1">RED</text>
<text x="210.8" y="154.6">GREEN</text>
<text x="116.8" y="157.1">ESP_RX</text>
<text x="116.8" y="159.7">ESP_TX</text>
<text x="139.7" y="157.1">ERX</text>
<text x="139.7" y="159.7">ETX</text>
<text x="162.6" y="157.1">MISO</text>
<text x="170.2" y="159.7">D2</text>
<text x="210.8" y="157.1">BLUE</text>
<text x="290.9" y="164.8">SDA</text>
<text x="285.9" y="169.8">SCL</text>
<text x="185.4" y="174.9">ESP_RESET</text>
<text x="210.8" y="180">ESP_MISO</text>
<text x="210.8" y="174.9">ESP_CS</text>
<text x="111.8" y="185.1">ESP_BUSY</text>
<text x="185.4" y="185.1">MOSI</text>
<text x="248.9" y="185.1">MISO</text>
<text x="111.8" y="190.2">ESP_CS</text>
<text x="111.8" y="192.7">SCK</text>
<text x="111.8" y="195.2">ESP_MISO</text>
<text x="111.8" y="202.9">RED</text>
<text x="111.8" y="200.3">GREEN</text>
<text x="111.8" y="205.4">BLUE</text>
<text x="111.8" y="213">ESP_GPIO0</text>
<text x="111.8" y="220.6">ESP_TX</text>
<text x="111.8" y="223.2">ESP_RX</text>
</g>
<text font-size="1.7" fill="#009600" x="197.8" y="86.4" transform="rotate(-90 197.8 86.4)">~{RESET}</text>
<g font-size="1.4" fill="#006464">
<text x="221.8" y="88" transform="rotate(-90 221.8 88)">10K</text>
<text x="234.5" y="88" transform="rotate(-90 234.5 88)">10K</text>
<text x="247.2" y="88" transform="rotate(-90 247.2 88)">10K</text>
<text x="257.4" y="88" transform="rotate(-90 257.4 88)">10K</text>
<text x="260.4" y="140.5">1K</text>
<text x="260.4" y="148.1">1K</text>
<text x="260.4" y="153.2">1K</text>
<text x="260.4" y="158.3">1K</text>
</g>
</svg>
